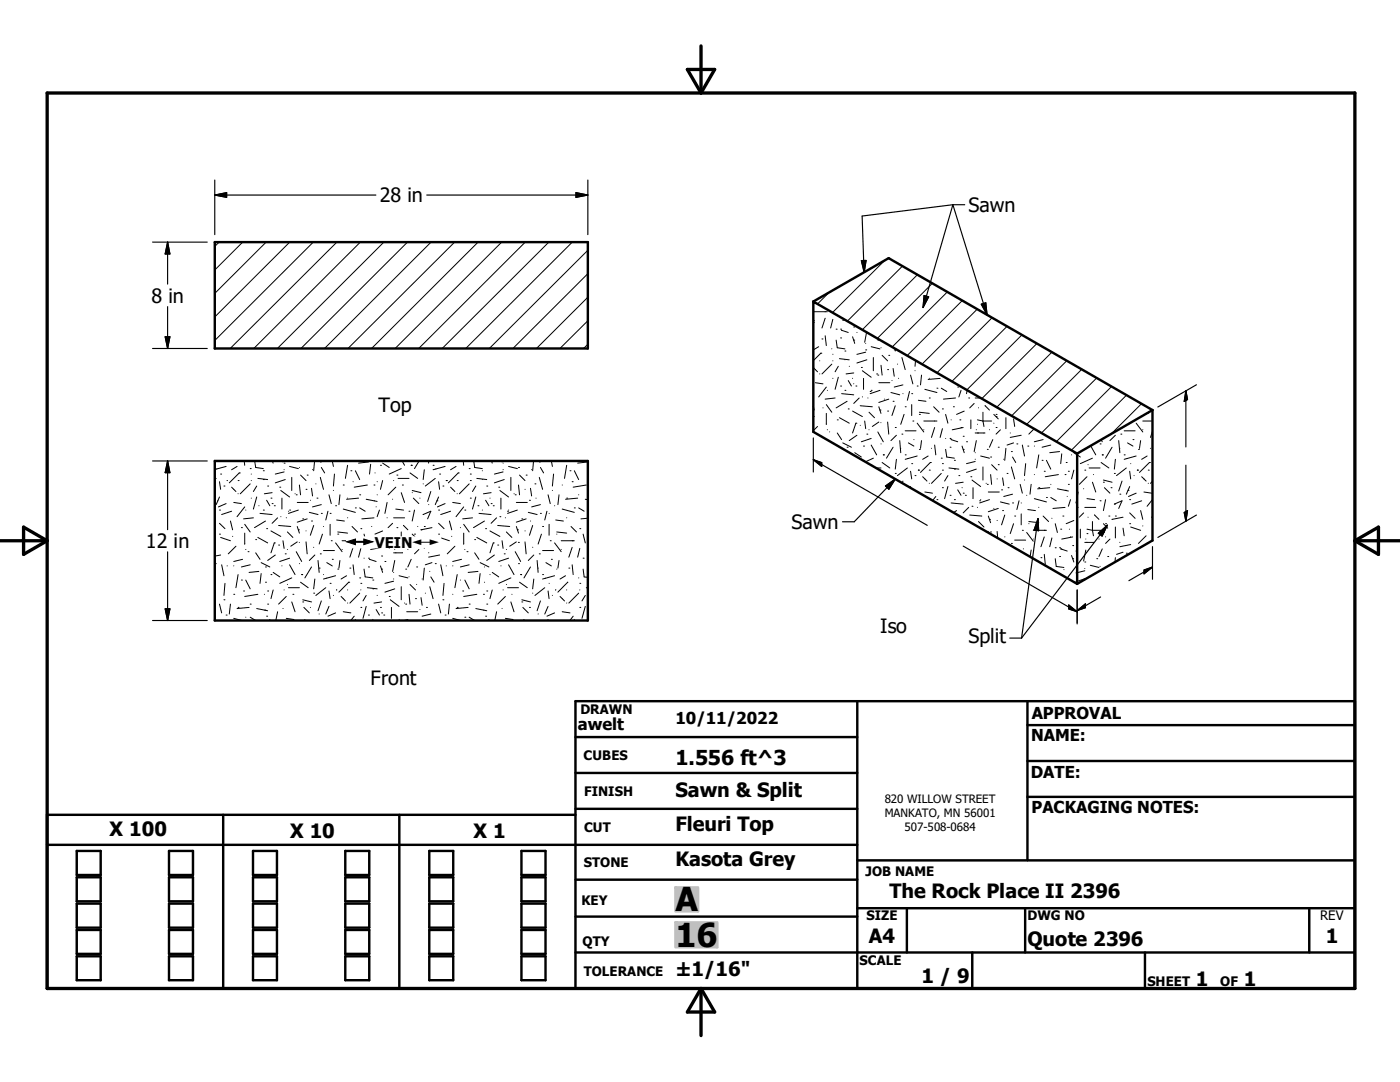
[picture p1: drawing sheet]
<svg xmlns="http://www.w3.org/2000/svg" width="279mm" height="216mm" viewBox="0 0 279 216" stroke-linecap="round" stroke-linejoin="round" font-family="sans-serif">
<g fill="none" stroke="#000" stroke-width=".48">
<path d="M42.9 48.3h74.4v21.2h-74.4zM162.3 60.2v26l52.7 30.3M162.3 60.2l52.7 30.3M162.3 60.2l15-8.7 52.7 30.3M42.9 92h74.4v31.8h-74.4zM215 90.5v26M230 81.8v26l-15 8.7M230 81.8l-15 8.7M171.1 139.9v57.3M205 139.9v31.8M114.8 147.1h56.3M114.8 154.2h56.3"/>
<path d="M205 159h65.4M205 144.7h65.4M205 151.8h65.4M9.4 168.6h161.7M15.3 169.8h4.8v4.8h-4.8zM15.3 175.1h4.8v4.8h-4.8zM33.7 169.8h4.8v4.8h-4.8zM33.7 175.1h4.8v4.8h-4.8zM44.5 162.6v34.6M50.5 169.8h4.8v4.8h-4.8zM50.5 175.1h4.8v4.8h-4.8zM68.9 169.8h4.8v4.8h-4.8z"/>
<path d="M68.9 175.1h4.8v4.8h-4.8zM79.7 162.6v34.6M85.7 169.8h4.8v4.8h-4.8zM85.7 175.1h4.8v4.8h-4.8zM104.1 169.8h4.8v4.8h-4.8zM104.1 175.1h4.8v4.8h-4.8zM114.8 162.6h-105.4v34.6h261v-57.3h-155.6v57.3M114.8 175.5h56.3M114.8 161.4h56.3M171.1 171.7h99.3M15.3 180.3h4.8v4.8h-4.8zM15.3 185.6h4.8v4.7h-4.8z"/>
<path d="M15.3 190.8h4.8v4.8h-4.8zM33.7 185.6h4.8v4.7h-4.8zM33.7 190.8h4.8v4.8h-4.8zM33.7 180.3h4.8v4.8h-4.8zM50.5 185.6h4.8v4.7h-4.8zM50.5 190.8h4.8v4.8h-4.8zM50.5 180.3h4.8v4.8h-4.8zM68.9 185.6h4.8v4.7h-4.8zM68.9 190.8h4.8v4.8h-4.8zM68.9 180.3h4.8v4.8h-4.8zM85.7 185.6h4.8v4.7h-4.8zM85.7 190.8h4.8v4.8h-4.8z"/>
<path d="M85.7 180.3h4.8v4.8h-4.8zM104.1 185.6h4.8v4.7h-4.8zM104.1 190.8h4.8v4.8h-4.8zM104.1 180.3h4.8v4.8h-4.8zM114.8 182.9h56.3M114.8 190.1h155.6M171.1 181.2h99.3M181 181.2v8.9M194 190.1v7.1M204.6 181.2v8.9M228.5 190.1v7.1M261.3 181.2v8.9"/>
</g>
<g fill="none" stroke="#000" stroke-width=".2">
<path d="M43.7 48.3l-.8 .9M48.4 48.3l-5.5 5.6M53.1 48.3l-10.2 10.2M57.8 48.3l-14.9 14.9M62.5 48.3l-19.6 19.6M67.2 48.3l-21.3 21.2M71.9 48.3l-21.3 21.2M76.6 48.3l-21.2 21.2M81.3 48.3l-21.2 21.2M86 48.3l-21.2 21.2M90.7 48.3l-21.3 21.2M95.4 48.3l-21.3 21.2"/>
<path d="M100.1 48.3l-21.2 21.2M104.8 48.3l-21.2 21.2M109.5 48.3l-21.3 21.2M114.2 48.3l-21.3 21.2M117.3 59.3l-10.2 10.2M117.3 54.6l-14.9 14.9M117.3 49.9l-19.6 19.6M165.4 58.4l-2.2 2.3M176.6 52l-10.5 10.4M180.1 53.1l-11 11M183.1 54.8l-11 11M186.1 56.5l-11 11"/>
<path d="M189.1 58.2l-11 11M192.1 60l-11.1 11M117.3 68.7l-.8 .8M117.3 64l-5.6 5.5M162.3 64.1l.2 .3M162.3 73.3l.9 .9M162.3 60.5l.8 .1M162.5 63.9h.1M162.5 62.2h2.6M162.7 76.4l1.5 .2M163.4 69.2l-1.1 .6M163.6 72h.1"/>
<path d="M163.6 74.6h.1M163.8 70.5h.1M163.8 70.5l-1.5 1.5M164 67.6h.1M164.7 63.5l-.7 1.9M164.7 67l.2 2M164.7 62.2h.1M164.9 77.2l-1.5 2M165.1 77.9h.1M166 69.6h.1M166 72.7l-2 1.9M166.2 63.7l-.4 1.7"/>
<path d="M166.2 72h.1M166.2 75.5h.1M166.2 70.7h.1M166.7 79.4l-2 .2M166.9 65.7h.1M166.9 67.9l.2 1.5 1.5 .2M167.3 75.3l-.6 2.4M167.3 73.1l-.6 1.1M167.5 71.6l2 .2M167.8 67.4h.1M167.8 65.7h.1M167.8 77h.1"/>
<path d="M168 65.9l1.3 .4M168 78.6l2.4 .2M168.6 77.9h.1M168.6 70h.1M168.6 71.8h.1M168.7 63.8l-.5 .1M169.3 75.9l.6 1.1M169.5 73.1h.1M170.1 75.5h.1M170.1 67.2l.5 1.3M170.4 67.9h.1M170.4 65.2h.1"/>
<path d="M170.4 76.6h.1M170.4 74.4l-1.5 .2M170.8 77h.1M171 66.3h.1M171.5 79.4l-1.1 1.1M171.9 73.3h.1M172.1 74l1.8 1.3M172.1 79.2h.1M172.3 75.5v2.2M172.8 69.8h.1M172.8 70.3l-1.8 .4M172.8 68.5h.1"/>
<path d="M172.9 66.3l-.3 2M173 71.8l-2 .6M173.2 79.4h.1M173.7 78.1h.1M173.9 77.9h.1M173.9 69.2l1.7 .4M174.3 71.3v2.7M175 74.6h.1M175.2 74.8h.1M175.2 67.9h.1M175.4 76.4h2.2M175.6 77.9l-1.9 .7"/>
<path d="M175.8 69.4h.1M175.8 72.9l.2 1.9M176 70.9l1.1 1.1M176.5 79.6h.1M177.1 73.8h.1M177.4 70.9h.1M177.4 79.6l-2 .7M177.8 78.3l1.8 .5M178 75.9h.1M178.2 73.5l.3 1.6M178.5 69.8h.1M178.7 69.6v.4"/>
<path d="M179.1 72.7h.1M179.3 75.5h.1M180 71.3l.7 2.5M180.2 78.6h.1M180.2 76.8l-1.7 .4M181.5 78.1l-.4 1.8M181.7 74.8l.5 1.8M182 78.6h.1M182.6 74h.1M182.7 71.9l-.1 1.2M183 77h.1M183.3 79.9l1.5 .2"/>
<path d="M183.9 74.8l-.2 2M184.6 77.7l2.4 .6M185.5 79.4h.1M185.5 75.5h.1M187 77.5h.1M187.6 75.5l-2.4 .2M187.9 77.5l1 .6M189.2 75.7l.2 .1M190.7 79.4l-2.4 .2M191.1 77.2h.1M191.8 77.9l-.4 1.3M193 77.9l-.1 .7"/>
<path d="M193.3 79.4h.1M194.6 79.4h1.1M195 61.7l-11 11M198 63.4l-11 11M201 65.1l-11 11M204 66.8l-11.1 11M206.9 68.5l-11 11M209.9 70.3l-11 11M212.9 72l-11 11M215.9 73.7l-11 11M218.9 75.4l-11.1 11M221.8 77.1l-11 11"/>
<path d="M224.8 78.9l-11 10.9M43.1 95.5l-.2 .2M43.3 93.6h.1M43.5 99.9h.1M43.8 99.2l-.7 1.5M43.8 96.1l.2 1.5M44 94.6h.1M44.7 97h.1M45.1 93.1l-2.2 .6M45.3 95.9h.1M46.2 97.2l.9 .9M47.3 93.1l-1.1 .6"/>
<path d="M47.5 95.9h.1M47.5 98.5h.1M47.7 94.4h.1M47.7 94.4l-1.9 1.9M48.7 92l.1 .8M49.9 93.5h.1M49.9 96.6l-2 1.9M50.1 95.9h.1M50.1 99.4h.1M50.1 94.6h.1M50.8 92l.2 1.3 1.6 .2M51.2 99.2l-.6 2.4"/>
<path d="M51.2 97l-.6 1.1M51.5 95.5l1.9 .2M52.6 93.9h.1M52.6 95.7h.1M53.2 99.8l.7 1.1M53.4 97h.1M54.1 99.4h.1M54.3 98.3l-1.5 .2M54.4 92l.1 .4M55.8 97.2h.1M56 97.9l1.8 1.3M56.3 99.4v2.2"/>
<path d="M56.5 92v.2M56.7 92.4h.1M56.7 93.7h.1M56.7 94.2l-1.8 .4M56.9 95.7l-2 .6M57.8 93.1l1.7 .4M58.2 95.3v2.6M58.9 98.5h.1M59.1 98.7h.1M59.8 93.3h.1M59.8 96.8l.2 1.9M60 94.8l1.1 1.1"/>
<path d="M61.1 97.6h.1M61.3 94.8h.1M61.9 99.8h.1M62.2 97.4l.2 1.6M62.4 93.7h.1M62.8 92l-.2 1.9M63 96.6h.1M63.3 99.4h.1M63.9 92.2h.1M63.9 95.3l.7 2.3M64.1 93.3l.7 1.1M65.7 98.7l.4 1.8"/>
<path d="M66.3 92l.2 1.1M66.5 97.8v.1M66.7 94.6l-.2 2.4M67.8 98.7l-.2 2M68.5 96.8h.1M69.4 99.4h.1M69.4 92.8l-.5 2.7M70 93.9h.1M70.5 96.1h.1M70.9 93.9l.9 1.8M71.6 99.4l-2.4 .2M71.8 98.7h.1"/>
<path d="M73.1 99.6l2.2 .5M73.3 96.8l-2.6 .4M73.5 92.2l-1.9 .2M74 92.6l-.3 2M74.6 96.8h.1M74.7 99.9h.1M74.8 94.4h.1M75.3 96.1h.1M75.3 98.7h.1M75.9 92.8h.1M76.4 95.9l-.5 1.7M76.4 92.4l1.3 .9"/>
<path d="M78.3 99.6h.1M78.5 95.9h.1M79 97.2l-1.5 1.5M79.2 94.8h.1M79.4 95.5h2.2M80.1 98.3l.6 2M80.1 93.5l-2.4 1.1M80.3 92l.4 .8M80.3 96.8h.1M81.8 94.4l1.6 1.1M82.1 92.8h.1M82.3 98.3h.1"/>
<path d="M82.3 97.9l1.7 .4M82.5 99.4l1.1 1.1M83.6 92l-.9 1.5M83.8 99.4h.1M84.5 96.6h.1M84.7 93.7l-.2 2M85.5 92v.4M86 98.1l-.7 2M86.4 92.8h.1M86.9 95.5l-2 1.5M87 93.6h.1M87.2 99.9h.1"/>
<path d="M87.5 99.2l-.6 1.5M87.5 96.1l.2 1.5M87.7 94.6h.1M88.4 97h.1M88.8 93.1l-2.4 .6M89.1 95.9h.1M89.9 97.2l.9 .9M91 93.1l-1.1 .6M91.2 95.9h.1M91.2 98.5h.1M91.4 94.4h.1M91.4 94.4l-1.9 1.9"/>
<path d="M92.4 92l.1 .8M93.6 93.5h.1M93.6 96.6l-1.9 1.9M93.9 95.9h.1M93.9 99.4h.1M93.9 94.6h.1M94.5 92l.2 1.3 1.6 .2M95 99.2l-.7 2.4M95 97l-.7 1.1M95.2 95.5l1.9 .2M96.3 93.9h.1M96.3 95.7h.1"/>
<path d="M96.9 99.8l.7 1.1M97.1 97h.1M97.8 99.4h.1M98 98.3l-1.5 .2M98.1 92l.1 .4M99.5 97.2h.1M99.8 97.9l1.7 1.3M100 99.4v2.2M100.2 92v.2M100.4 94.2l-1.7 .4M100.4 92.4h.1M100.4 93.7h.1"/>
<path d="M100.6 95.7l-1.9 .6M101.5 93.1l1.7 .4M102 95.3v2.6M102.6 98.5h.1M102.8 98.7h.1M103.5 93.3h.1M103.5 96.8l.2 1.9M103.7 94.8l1.1 1.1M104.8 97.6h.1M105 94.8h.1M105.7 99.8h.1M105.9 97.4l.2 1.6"/>
<path d="M106.1 93.7h.1M106.5 92l-.2 1.9M106.8 96.6h.1M107 99.4h.1M107.6 92.2h.1M107.6 95.3l.7 2.3M107.9 93.3l.6 1.1M109.4 98.7l.4 1.8M110 92l.2 1.1M110.2 97.8v.1M110.5 94.6l-.3 2.4M111.6 98.7l-.3 2"/>
<path d="M112.2 96.8h.1M113.1 99.4h.1M113.1 92.8l-.4 2.7M113.8 93.9h.1M114.2 96.1h.1M114.6 93.9l.9 1.8M115.3 99.4l-2.4 .2M115.5 98.7h.1M116.8 99.6l.5 .1M117 96.8l-2.6 .4M117.2 92.2l-1.9 .2M162.3 81.1l.2 .7"/>
<path d="M162.5 83.1h.1M163.2 85.1l-.9 .8M164.2 81.4h.1M164.9 80.7l1.1 1.6M164.9 82.5v2.2M165.1 85.7v.1M165.6 86.2h.1M167.1 83.8h.1M167.1 86.4l.9 1.3M167.5 83.3l2 1.1M168.2 88.4l1.7 .8M169.1 89.2h.1"/>
<path d="M169.1 80.1l-2.2 1.3M169.3 81.6h.1M170.1 82l2 1.1M170.6 90.3l1.3 .9M170.8 84.4h.1M170.8 84.4l-.7 2M171 86.9l-1.5 1M171.7 84.9h.1M171.7 81l2.4 .2M172.3 89h.1M172.6 84l.2 1.5M173 86.6h.1"/>
<path d="M173.4 85.7v.1M173.4 82.3l1.1 1M173.9 87.5l-2 .6M173.9 88.8l1.1 2M174.3 91.4l-1.6 .8M174.8 93.4h1M175.2 86.2l1.1 1.9M175.4 84.2l-1.3 .9M175.4 81.2l.4 1.3M175.6 81.8h.1M175.8 84.3h.1M175.8 88.6h.1"/>
<path d="M176 92.3l1.6 1.1M176.3 90.8h.1M177.1 82h.1M177.1 84.2l.3 2.4M178.2 80.1h.1M178.2 89.2l-1.3 2.2M178.7 94.5h.1M178.7 85.3h.1M178.7 81l-.7 1.9M178.9 91.7l-.2 1.9M178.9 86.9l-1.1 1M179.6 87.9l.2 2.4"/>
<path d="M179.8 89.4v.1M180 86.6h.1M180.2 96l-.1 .4M180.4 82.7l-.6 2M180.7 90.8h.1M180.7 81.2h.1M180.7 86h2.1M181.1 93.4l-2 1.5M181.2 91.5h.1M181.3 88.4l1.1 .6M181.7 97.1l-.1 .2M181.7 94l.3 1.6"/>
<path d="M182 92.5h.1M182 80.7v2.2M182.2 84h.1M182.4 87.7h.1M182.6 94.9h.1M183 84.4l1.4 1.8M183 91l-2.3 .7M183.3 93.8h.1M183.5 89.7h.1M183.5 82.7h.1M183.5 82.3l2 .2M183.9 87.9l-.2 1.6"/>
<path d="M184.1 95.1l.9 .9M184.4 84h2.6M184.4 85.7v.1M184.6 98.2l1.5 .2M185.2 91l-1.1 .7M185.5 93.8h.1M185.5 96.4h.1M185.7 92.3h.1M185.7 92.3l-2 2M185.9 89.4v.1M186.3 81.2l1.1 1.1M186.5 85.3l-.6 2"/>
<path d="M186.5 88.8l.3 2M186.8 99.1l-.7 .8M187 99.7h.1M187.9 91.4h.1M187.9 94.5l-2 1.9M188.1 81.6h.1M188.1 93.8h.1M188.1 97.3h.1M188.1 92.5h.1M188.1 85.5l-.5 1.8M188.7 87.5h.1M188.7 82.7l.5 1.7"/>
<path d="M188.7 89.7l.2 1.5 1.6 .2M189.2 97.1l-.7 2.4M189.2 94.9l-.7 1.1M189.4 93.4l2 .2M189.6 89.2h.1M189.6 87.5h.1M189.6 98.8h.1M189.8 83.8h.1M189.8 87.7l1.3 .4M190.3 81.2h.1M190.5 99.7h.1M190.5 91.9h.1"/>
<path d="M190.5 93.6h.1M191.1 97.7l.7 1.1M191.4 94.9h.1M191.6 83.8h.1M191.8 85.3h.1M192 97.3h.1M192 89l.4 1.3M192.2 98.4h.1M192.2 89.7h.1M192.2 87.1h.1M192.2 85.3l-2.2 .5M192.2 96.2l-1.5 .2"/>
<path d="M192.4 82l-1.5 .7M192.7 98.8h.1M192.9 88.1h.1M193.8 95.1h.1M193.8 83.8v1.7M194 95.8l1.7 1.3M194.2 97.3v2.2M194.4 80.5l-.9 .9M194.6 92.1l-1.7 .4M194.6 90.3h.1M194.6 86.4h1.8M194.6 91.6v.1"/>
<path d="M194.8 93.6l-1.9 .7M194.8 87.9l-.4 2.2M194.8 85.7v.1M195.1 86.4h.1M195.1 84.6v.1M195.1 83.8l1.1 .2M195.3 81.4h.1M195.5 99.9h.1M195.7 99.7h.1M195.7 91l1.8 .4M196.2 84h1.7M196.2 82.3v1.7"/>
<path d="M196.2 93.2v2.6M196.2 84l.2 1.1M196.4 86.4h.1M196.6 80.9l.9 .9M196.8 96.4h.1M197 96.7h.1M197 89.7h.1M197.2 98.2h2.2M197.5 99.7l-2 .7M197.5 85.7v.1M197.7 91.2h.1M197.7 94.7l.2 2"/>
<path d="M197.9 92.7l1.1 1.1M198.1 87.7l-.6 1.5M198.3 82.7l.9 .9M198.3 84.4h.1M198.8 82.7h.1M198.8 83.1h.1M198.8 85.3h.1M199 95.6h.1M199.2 89.2h.1M199.2 92.7h.1M199.7 85.8l-.9 .8M199.9 97.7h.1"/>
<path d="M200.1 95.4l.2 1.5M200.3 91.6v.1M200.7 89.5l-.2 2.4M200.7 83.3v2.2M201 94.5h.1M201.2 97.3h.1M201.6 86.4h.1M201.8 90.1h.1M201.8 93.2l.7 2.4M202.1 98.6l-1.8 .5M202.1 91.2l.6 1.1M202.3 83.6l.2 1.5"/>
<path d="M202.3 88.4l-1.3 .4M202.9 88.6h.1M203.4 99.9l-.5 1.8M203.6 96.7l.4 1.7M203.8 86.9l-2.2 .4M204 88.8l.5 2.2M204.5 95.8h.1M204.7 92.5l-.2 2.4M204.9 98.8h.1M205.1 89h.1M205.8 96.7l-.2 1.9M206.4 85.6l-1.1 1"/>
<path d="M206.4 94.7h.1M206.4 99.5l2.4 .7M206.4 89h.1M207.3 97.3h.1M207.3 90.8l-.4 2.6M208 91.9h.1M208.2 87.7l-1.8 .4M208.4 94h.1M208.8 99.3h.1M208.8 91.9l.9 1.7M209.5 97.3l-2.4 .2M209.7 96.7h.1"/>
<path d="M209.7 99.3l1.1 .6M209.7 88.8l-1.7 .4M211 97.5l2.2 .5M211.2 94.7l-2.6 .4M211.5 90.1l-2 .2M211.9 90.6l-.2 1.9M212.6 94.7h.1M212.6 97.8h.1M212.8 92.3h.1M213 99v.1M213.2 94h.1M213.2 96.7h.1"/>
<path d="M213.6 99.7l-.4 1.3M213.8 90.8h.1M214.3 90.3l1.3 .9M214.3 93.8l-.5 1.8M215.2 98.2l-.5 2.2M216.3 97.5h.1M216.5 93.8h.1M216.9 99.5l1.6 .2M216.9 95.1l-1.5 1.6M217.1 92.7h.1M217.4 93.4h2.1M217.7 89l1 1.8"/>
<path d="M218 96.2l.7 2M218 91.4l-2.4 1.1M218.2 94.7h.1M219.5 88.6h.1M219.5 99.9h.1M219.7 92.3l1.6 1.1M219.7 87.7l.3 .4M220 90.8h.1M220.2 96.2h.1M220.2 95.8l1.7 .4M220.4 97.3l1.1 1.1M220.6 99.7l-.4 2.2"/>
<path d="M221.7 97.3h.1M221.9 89.2l-1.3 2.2M222.4 94.5h.1M222.6 91.7l-.2 1.9M222.6 86.9l-1.1 1M223.3 87.9l.2 2.4M223.5 98.6h.1M223.5 89.4v.1M223.7 86.6h.1M223.9 96l-.6 2M224.4 90.8h.1M224.4 86h2.1"/>
<path d="M224.8 93.4l-2 1.5M224.9 91.5h.1M225 88.4l1.1 .6M225.1 97.8h.1M225.4 99.7h.1M225.4 97.1l-.6 1.5M225.4 94l.3 1.6M225.7 92.5h.1M226.1 87.7h.1M226.3 94.9h.1M226.7 84.4l1.4 1.8M226.7 91l-2.3 .7"/>
<path d="M226.7 98.4l-1.5 .7M227 93.8h.1M227.2 89.7h.1M227.6 87.9l-.2 1.6M227.8 80.6l-6 6M227.8 95.1l.9 .9M227.8 99.9l-1.9 .7M228.1 85.7v.1M228.1 84h1.9M228.3 98.2l1.5 .2M228.9 91l-1.1 .7M228.9 82.5h.3"/>
<path d="M229.2 93.8h.1M229.2 96.4h.1M229.4 92.3h.1M229.4 92.3l-2 2M229.6 89.4v.1M230 86.1l-.4 1.2M230 99.7l-1.1 1.3M230 96l-.4 .4M42.9 116.1v.1M43.1 112.5h.1M43.8 101.8h.1M43.8 106.6h.1"/>
<path d="M43.8 104.4l1.1 1.1M44 107.2l2 .7M44 110.7l-1.1 .3M44.2 112.7l.5 2.2M44.7 119.7h.1M44.9 116.4l-.2 2.4M45.1 100.5l-1.5 .6M45.4 112.9h-.1M46 104l.4 1.7M46.2 102l-2 .7M46.4 107h.1M46.7 118.6h.1"/>
<path d="M46.7 100.3l1.5 .2M46.7 112.9h.1M47.1 109l-1.5 1.5M47.5 114.7l-.4 2.6M48.2 105.3h.1M48.2 115.7h.1M48.4 111.6l-1.7 .4M48.6 117.9h.1M48.8 101.1l-1.5 2M48.8 104.6l1.1 1.5M48.8 106.4v2.2M49 101.8h.1"/>
<path d="M49 115.7l.9 1.8M49.1 109.6l-.1 .1M49.5 110.1h.1M49.9 112.7l-1.7 .4M50.6 103.3l-2 .2M51 107.7h.1M51 110.3l.9 1.3M51.5 118.6l-2.7 .4M51.5 107.2l1.9 1.1M51.7 100.9h.1M51.7 114l-2 .2M51.9 102.4l2.4 .3"/>
<path d="M52.1 114.5l-.2 1.9M52.1 112.3l1.8 .8M52.6 101.8h.1M52.8 118.6h.1M53 116.2h.1M53 113.1h.1M53 104l-2.2 1.3M53.2 105.5h.1M53.4 117.9h.1M54.1 114.7h.1M54.1 105.9l1.9 1.1M54.3 100.5h.1"/>
<path d="M54.5 117.7l-.4 1.8M54.5 114.2l1.3 .9M54.7 108.3h.1M54.7 100.9h.1M54.7 108.3l-.6 2M54.9 110.7l-1.5 1.1M55.4 103.3l-1.1 1.1M55.6 108.8h.1M55.6 104.9l2.4 .2M56 103.1h.1M56.3 112.9h.1M56.5 107.9l.2 1.5"/>
<path d="M56.7 117.7h.1M56.9 110.5h.1M57.1 119l-1.5 1.5M57.2 103.3h-.1M57.4 109.6v.1M57.4 116.6h.1M57.4 106.1l1.1 1.1M57.6 117.3h2.2M57.6 102h.1M57.8 101.8h.1M57.8 111.4l-2 .6M57.8 112.7l1.1 2"/>
<path d="M58.2 115.3l-2.4 1.1M58.5 118.6h.1M59.1 110.1l1.1 1.9M59.3 108.1l-1.3 .9M59.3 100.3h2.2M59.3 105.1l.5 1.3M59.5 105.7h.1M59.5 101.8l-1.9 .6M59.7 108.2h.1M59.8 112.5h.1M60 116.2l1.5 1.1M60.2 114.7h.1"/>
<path d="M60.4 103.5h.1M60.4 119.7l1.8 .4M61.1 108.1l.2 2.4M61.1 105.9h.1M61.3 103.5l-2 .7M61.7 102.2l1.8 .5M62.2 104h.1M62.2 113.1l-1.4 2.2M62.6 118.4h.1M62.6 109.2h.1M62.6 104.9l-.7 1.9M62.8 115.5l-.2 2"/>
<path d="M62.8 110.7l-1.1 1.1M63.5 111.8l.2 2.4M63.7 113.4h.1M63.9 110.5h.1M64.1 102.4h.1M64.1 119.9l-.6 2M64.1 100.7l-1.7 .4M64.4 106.6l-.7 2M64.6 114.7h.1M64.6 109.9h2.1M64.6 105.1h.1M65 117.3l-2 1.5"/>
<path d="M65.1 115.4h.1M65.2 112.3l1.1 .6M65.4 102l-.4 1.8M65.7 117.9l.2 1.6M65.9 116.4h.1M65.9 102.4h.1M65.9 104.6v2.2M66.1 107.9h.1M66.3 111.6h.1M66.5 118.8h.1M67 100.9h.1M67 108.3l1.3 1.8"/>
<path d="M67 114.9l-2.4 .6M67.2 103.8l1.5 .2M67.2 117.7h.1M67.4 113.6h.1M67.4 106.6h.1M67.4 106.1l2 .3M67.8 111.8l-.2 1.6M68.1 119l.8 .9M68.3 107.9h2.6M68.3 109.6v.1M68.5 101.6l2.4 .6M69.2 114.9l-1.1 .6"/>
<path d="M69.4 117.7h.1M69.4 103.3h.1M69.6 116.2h.1M69.6 116.2l-2 2M69.8 113.4h.1M70.3 105.1l1.1 1M70.5 109.2l-.7 2M70.5 112.7l.2 2M70.9 101.3h.1M71.8 115.3h.1M71.8 101.3l1.1 .7M71.8 118.4l-2 1.9"/>
<path d="M72 105.5h.1M72 116.4h.1M72 109.4l-.4 1.8M72 117.7h.1M72.6 111.4h.1M72.6 106.6l.5 1.7M72.6 113.6l.3 1.5 1.5 .2M73.1 118.8l-.7 1.1M73.3 117.3l2 .2M73.5 113.1h.1M73.5 111.4h.1M73.7 107.7h.1"/>
<path d="M73.8 111.6l1.3 .4M74.2 105.1h.1M74.4 115.7h.1M74.4 117.5h.1M74.6 103.3l-2.4 .2M75.1 101.1h.1M75.3 118.8h.1M75.5 107.7h.1M75.7 109.2h.1M75.7 101.8l-.4 1.3M75.9 112.9l.5 1.3M76.2 113.6h.1"/>
<path d="M76.2 110.9h.1M76.2 109.2l-2.2 .5M76.4 105.9l-1.6 .7M76.8 112h.1M77.3 103.3h.1M77.3 100.3l-.5 2.1M77.7 119h.1M77.7 107.7v1.7M77.9 119.7l1.7 1.3M78.3 104.4l-.8 .9M78.5 103.3h2.2M78.5 116l-1.7 .4"/>
<path d="M78.5 114.2h.1M78.6 115.5h-.1M78.8 117.5l-2 .7M78.8 111.8l-.5 2.2M78.8 109.6v.1M79 101.6l1.5 .2M79 107.7l1.1 .2M79 110.3h.1M79 108.5v.1M79.2 105.3h.1M79.6 114.9l1.8 .4M80.1 107.9h1.7"/>
<path d="M80.1 106.1v1.8M80.1 117.1v2.6M80.1 107.9l.2 1.1M80.3 110.3h-1.8M80.5 104.8l.9 .9M81 113.6h.1M81.4 109.6v.1M81.6 102h.1M81.6 115.1h.1M81.6 118.6l.2 1.9M81.8 116.6l1.1 1.1M82.1 111.6l-.7 1.5"/>
<path d="M82.3 106.6l.9 .9M82.3 108.3h.1M82.7 106.6h.1M82.7 101.8l-.4 2.2M82.7 107h.1M82.7 109.2h.1M82.9 119.5h.1M83.2 113.1h.1M83.2 116.6h.1M83.4 105.1h.1M83.6 109.7l-.9 .8M84 105.7h.1"/>
<path d="M84 119.2l.2 1.6M84.2 115.5h.1M84.5 102.6l1.5-.6-.7 1.5M84.7 105.1h.1M84.7 113.4l-.2 2.3M84.7 107.2v2.2M84.9 118.4h.1M85.5 100.7h.1M85.6 110.3h-.1M85.8 117.1l.6 2.4M85.8 114h.1M86 115.1l.6 1.1"/>
<path d="M86.2 107.5l.2 1.5M86.2 112.3l-1.3 .4M86.2 105.3l-2.2 .4M86.9 112.5h.1M87.5 101.8h.1M87.5 106.6h.1M87.5 104.4l1.1 1.1M87.7 107.2l2 .7M87.7 110.7l-2.2 .5M88 112.7l.4 2.2M88.4 119.7h.1M88.6 116.4l-.2 2.4"/>
<path d="M88.8 100.5l-1.5 .6M89.1 112.9h.1M89.7 104l.4 1.7M89.9 102l-1.9 .7M90.1 107h.1M90.4 118.6h.1M90.4 100.3l1.5 .2M90.4 112.9h.1M90.8 109l-1.5 1.5M91.2 114.7l-.4 2.6M91.9 105.3h.1M91.9 115.7h.1"/>
<path d="M92.1 111.6l-1.7 .4M92.3 117.9h.1M92.5 101.1l-1.5 2M92.5 104.6l1.1 1.5M92.5 106.4v2.2M92.8 101.8h.1M92.8 109.6v.1M92.8 115.7l.8 1.8M93.2 110.1h.1M93.6 112.7l-1.7 .4M94.3 103.3l-2 .2M94.7 107.7h.1"/>
<path d="M94.7 110.3l.9 1.3M95.2 118.6l-2.7 .4M95.2 107.2l1.9 1.1M95.4 100.9h.1M95.4 114l-2 .2M95.6 102.4l2.4 .3M95.8 114.5l-.2 1.9M95.8 112.3l1.8 .8M96.3 101.8h.1M96.5 118.6h.1M96.7 116.2h.1M96.7 104l-2.2 1.3"/>
<path d="M96.7 113.1h.1M96.9 105.5h.1M97.1 117.9h.1M97.8 114.7h.1M97.8 105.9l2 1.1M98 100.5h.1M98.2 117.7l-.4 1.8M98.2 114.2l1.3 .9M98.4 108.3h.1M98.4 100.9h.1M98.4 108.3l-.6 2M98.7 110.7l-1.6 1.1"/>
<path d="M99.1 103.3l-1.1 1.1M99.3 108.8h.1M99.3 104.9l2.4 .2M99.8 103.1h.1M100 112.9h.1M100.2 107.9l.2 1.5M100.4 117.7h.1M100.6 110.5h.1M100.9 119l-1.6 1.5M100.9 103.3h.1M101.1 106.1l1.1 1.1M101.1 116.6h.1"/>
<path d="M101.1 109.6v.1M101.3 102h.1M101.3 117.3h2.2M101.5 111.4l-2 .6M101.5 112.7l1.1 2M101.5 101.8h.1M102 115.3l-2.5 1.1M102.2 118.6h.1M102.8 110.1l1.1 1.9M103 108.1l-1.3 .9M103 100.3h2.2M103 105.1l.5 1.3"/>
<path d="M103.2 105.7h.1M103.2 101.8l-1.9 .6M103.5 108.2h.1M103.5 112.5h.1M103.7 116.2l1.5 1.1M103.9 114.7h.1M104.1 103.5h.1M104.1 119.7l1.8 .4M104.8 108.1l.2 2.4M104.8 105.9h.1M105 103.5l-2 .7M105.4 102.2l1.8 .5"/>
<path d="M105.9 113.1l-1.3 2.2M105.9 104h.1M106.3 118.4h.1M106.3 104.9l-.6 1.9M106.3 109.2h.1M106.5 115.5l-.2 2M106.5 110.7l-1.1 1.1M107.2 111.8l.2 2.4M107.4 113.4h.1M107.6 110.5h.1M107.9 102.4h.1M107.9 119.9l-.7 2"/>
<path d="M107.9 100.7l-1.8 .4M108.1 106.6l-.7 2M108.3 114.7h.1M108.3 105.1h.1M108.3 109.9h2.2M108.7 117.3l-1.9 1.5M108.8 115.4h.1M108.9 112.3l1.1 .6M109.2 102l-.5 1.8M109.4 117.9l.2 1.6M109.6 116.4h.1M109.6 104.6v2.2"/>
<path d="M109.6 102.4h.1M109.8 107.9h.1M110 111.6h.1M110.2 118.8h.1M110.7 108.3l1.3 1.8M110.7 114.9l-2.4 .6M110.7 100.9h.1M110.9 117.7h.1M110.9 103.8l1.5 .2M111.1 113.6h.1M111.1 106.6h.1M111.1 106.1l2 .3"/>
<path d="M111.6 111.8l-.3 1.6M111.8 119l.9 .9M112 109.6v.1M112 107.9h2.6M112.2 101.6l2.4 .6M112.9 114.9l-1.1 .6M113.1 103.3h.1M113.1 117.7h.1M113.3 116.2h.1M113.3 116.2l-2 2M113.5 113.4h.1M114 105.1l1.1 1"/>
<path d="M114.2 107.9h.1M114.2 109.2l-.7 2M114.2 112.7l.2 2M114.6 101.3h.1M115.5 115.3h.1M115.5 101.3l1.1 .7M115.5 118.4l-2 1.9M115.7 105.5h.1M115.7 116.4h.1M115.7 109.4l-.4 1.8M115.7 117.7h.1M116.4 111.4h.1"/>
<path d="M116.4 106.6l.4 1.7M116.4 113.6l.2 1.5 .7 .1M116.8 118.8l-.7 1.1M117 117.3h.3M117.2 113.1h.1M117.2 111.4h.1M117.3 103.4l-1.4 .1M188.5 101.2h.1M189.8 100.4l2.4 .2M190.9 101.9l-.6 .4M193.3 101.2l-1.1 1.1M193.5 102.8l2.4 .2"/>
<path d="M194 101h.1M195.1 101.2h.1M195.3 104.1l1.1 1.1M197.2 106l-.2 .2M197.2 103l.5 1.3M197.5 103.6h.1M197.7 106.1h.1M198.3 101.5h.1M199 106l.1 1.4M199 103.8v.1M199.2 101.5l-2 .6M199.7 100.2l1.7 .4"/>
<path d="M200.1 101.9h.1M200.5 102.8l-.6 1.9M200.5 107.1h.1M201.8 108.4h.1M202.1 100.4h.1M202.3 104.5l-.7 2M202.5 103h.1M202.5 107.8h2.2M203.8 102.5v2.2M203.8 100.4h.1M204 105.8h.1M204.2 109.5h.1"/>
<path d="M204.9 106.2l1.3 1.8M205.1 101.7l1.6 .2M205.3 104.5h.1M205.3 104.1l2 .2M205.8 109.8l-.2 1.3M206.2 105.8h2.6M206.2 107.5v.1M207.3 101.2h.1M207.7 111.3h.1M208.2 103l1.1 1.1M208.4 105.8h.1M208.4 107.1l-.7 2"/>
<path d="M208.4 110.6l.2 2M209.7 113.2h.1M209.9 107.3l-.4 1.8M209.9 103.4h.1M210.6 109.3h.1M210.6 104.5l.4 1.7M210.6 111.5l.2 1.5 1.5 .2M211.5 111h.1M211.5 109.3h.1M211.7 105.6h.1M211.7 109.5h.1M211.7 109.5l1.3 .5"/>
<path d="M212.1 103h.1M212.3 113.7h.1M212.6 101.2l-2.5 .3M213 115.4h.2M213.4 105.6h.1M213.6 107.1h.1M213.8 110.8l.5 1.3M214.1 111.5h.1M214.1 108.9h.1M214.1 107.1l-2.2 .5M214.3 103.9l-1.5 .6M214.7 110h.1"/>
<path d="M215.2 101.2h.1M215.6 105.6v1.7M216.3 102.3l-.9 .9M216.5 112.1h.1M216.5 101.2h2.2M216.5 113.9l-1.8 .4M216.5 113.4v.1M216.5 108.2h1.7M216.7 115.4l-2 .7M216.7 109.8l-.4 2.1M216.7 107.5v.1M216.9 106.5h.1"/>
<path d="M216.9 108.2h.1M216.9 105.6l1.1 .2M217.1 103.2h.1M217.6 112.8l1.7 .4M218 104.1v1.7M218 105.8l.2 1.1M218 105.8h1.7M218.2 108.2h.1M218.5 102.7l.8 .9M218.9 111.5h.1M219.3 107.5v.1M219.5 113h.1"/>
<path d="M220 109.5l-.7 1.5M220.2 106.2h.1M220.2 104.5l.9 .9M220.6 104.5h.1M220.6 104.9v.1M220.6 107.1h.1M221.1 111h.1M221.3 103h.1M221.5 107.6l-.9 .8M222.4 100.6h.1M222.4 100.6l1.5-.7-.6 1.6M222.6 103h.1"/>
<path d="M222.6 111.3l-.1 .8M222.6 105.2v2.1M223.5 108.2h.1M224.1 103.2l-2.1 .4M224.1 105.4l.3 1.5M224.1 110.2l-1.3 .4M224.8 110.4h.1M225.4 104.5h.1M225.4 102.3l1.1 1.1M225.7 105.2l1.9 .6M225.7 108.7l-2.2 .4M227.6 101.9l.5 1.7"/>
<path d="M228.1 104.9v.1M228.7 106.9l-1.5 1.5M229.8 103.2h.1M43.8 120.5l.4 1.8M45.1 122.7h.1M46 120.5l-.2 2M46.7 123.4l1.6 .4M47.5 121.2h.1M49 123.2h.1M49.7 121.2l-2.4 .2M49.9 120.5h.1M49.9 123.2l1.1 .6"/>
<path d="M51.2 121.4l2.2 .5M52.8 121.7h.1M53.2 123h.1M53.4 120.5h.1M53.9 123.6l-.1 .2M55.4 122.1l-.4 1.7M56.5 121.4h.1M57.1 123.4l1.6 .2M58.2 120.1l.7 2M60.4 120.1h.1M60.6 121.2l1.1 1.1M60.8 123.6v.2"/>
<path d="M61.9 121.2h.1M63.7 122.5h.1M65.3 121.7v.1M65.7 121l-.7 1.5M65.7 123.6h.1M67 122.3l-1.6 .7M68.5 122.1l1.5 .2M69.4 120.3h.1M70.7 123l-.7 .8M70.9 123.6h.1M72 121.2h.1M73.1 121l-.7 2.4"/>
<path d="M73.5 122.7h.1M74.4 123.6h.1M75.1 121.6l.6 1.1M75.9 121.2h.1M76.2 122.3h.1M76.2 120.1l-1.6 .2M76.6 122.7h.1M78.1 121.2v2.2M79.7 123.6h-.1M80.7 120.3h.1M81 120.5h.1M81.2 122.1h2.2"/>
<path d="M81.4 123.6l-.7 .2M83.8 121.6h.1M85.1 121.2h.1M86 122.5l-1.8 .5M87.5 120.5l.5 1.8M88.8 122.7h.1M89.7 120.5l-.2 2M90.4 123.4l1.6 .4M91.2 121.2h.1M92.8 123.2h.1M93.4 121.2l-2.4 .2M93.6 120.5h.1"/>
<path d="M93.6 123.2l1.1 .6M95 121.4l2.1 .5M96.5 121.7h.1M96.9 123h.1M97.1 120.5h.1M97.6 123.6l-.1 .2M99.1 122.1l-.4 1.7M100.2 121.4h.1M100.9 123.4l1.5 .2M102 120.1l.6 2M104.1 120.1h.1M104.3 121.2l1.1 1.1"/>
<path d="M104.6 123.6l-.1 .2M105.7 121.2h.1M107.4 122.5h.1M109 121.7v.1M109.4 121l-.7 1.5M109.4 123.6h.1M110.7 122.3l-1.5 .7M112.2 122.1l1.6 .2M113.1 120.3h.1M114.4 123l-.7 .8M114.6 123.6h.1M115.7 121.2h.1"/>
<path d="M116.8 121l-.7 2.4M117.2 122.7h.1"/>
</g>
<path d="M9.4 18.6h261v178.6h-261zM137.2 13.9h5.4l-2.7 4.7zM139.9 9.2v9.4M0 107.9h9.4M4.7 105.2l4.7 2.7-4.7 2.7zM270.4 107.9h9M270.4 107.9l4.7-2.7v5.4zM139.9 197.2v9.4M139.9 197.2l2.7 4.7h-5.4z" fill="none" stroke="#000" stroke-width=".66"/>
<g fill="#c0c0c0" stroke="#c0c0c0" stroke-width=".48">
<path d="M134.8 184h8.4v5z"/>
<path d="M134.8 184l8.4 5h-8.4z"/>
<path d="M134.8 177.1h4.5v4.8z"/>
<path d="M134.8 177.1l4.5 4.8h-4.5z"/>
</g>
<g fill="none" stroke="#000" stroke-width=".23">
<path d="M42.9 38.9h32.1M42.9 38.9l2.3-.5v1zM42.9 35.9v10.9M85.2 38.9h32.1M115 38.4l2.3 .5-2.3 .5zM117.3 35.9v10.9M30.4 48.3h11M33.4 48.3v8.4M33.4 48.3l.5 2.4h-.9zM171.9 52h.9l-.3 2.3zM184.4 59l.9 .2-1.1 2.2zM190.2 40.8l-6 20.6"/>
<path d="M190.2 40.8l6.8 22M190.2 40.8l-18.1 2.3 .4 11.2M190.2 40.8h2.3M30.4 69.5h11M33 67.2h.9l-.5 2.3zM33.4 61.2v8.3M195.8 60.7l.9-.3 .3 2.4zM236.7 78v11.2M236.7 78l.3 1.7-.7 .4zM238.8 76.8l-7.7 4.4M30.4 92h11M33.4 92v13.7"/>
<path d="M33.4 92l.5 2.3h-.9zM162.3 91.7l22.8 13.1M162.3 91.7l1.7 .6v.8zM162.3 87.4v6.8M176.7 97l2-1.4-1.3 2zM178.7 95.6l-8.2 8.5h-2.4M236.7 92.8v11.2M33.4 110.1v13.7M192.2 109l22.8 13.1M207.2 103.5l-3.3 23.8M207.2 103.5l.1 2.4-.9-.1zM215 117.7v6.8"/>
<path d="M219.2 106.4l1.8-1.6-1 2.2zM219.6 119.1l-4.6 2.7M221 104.8l-17.1 22.5M228.3 113.7l1.7-.5-1.7 1.3zM230 113.2l-4.7 2.7M230 109.1v6.5M236.3 102.3l.7-.4-.3 2.1zM238.8 102.8l-7.7 4.4M30.4 123.8h11M33 121.5h.9l-.5 2.3zM201.5 127.3h2.4M213.3 120.7l1.7 1.4-1.7-.6z"/>
<path d="M215 121.8l1.6-1.3v.8z"/>
</g>
<g fill="#000" stroke="#000" stroke-width=".23">
<path d="M42.9 38.9l2.3-.5v1zM115 38.4l2.3 .5-2.3 .5zM33.4 48.3l.5 2.4h-.9zM171.9 52h.9l-.3 2.3zM184.4 59l.9 .2-1.1 2.2zM33 67.2h.9l-.5 2.3zM195.8 60.7l.9-.3 .3 2.4zM236.7 78l.3 1.7-.7 .4zM33.4 92l.5 2.3h-.9zM162.3 91.7l1.7 .6v.8zM176.7 97l2-1.4-1.3 2zM207.2 103.5l.1 2.4-.9-.1z"/>
<path d="M219.2 106.4l1.8-1.6-1 2.2zM228.3 113.7l1.7-.5-1.7 1.3zM236.3 102.3l.7-.4-.3 2.1zM33 121.5h.9l-.5 2.3zM213.3 120.7l1.7 1.4-1.7-.6zM215 121.8l1.6-1.3v.8z"/>
</g>
<g fill="#fff" stroke="#fff" stroke-width=".23">
<path d="M69.2 107.1h18.8v2.2z"/>
<path d="M69.2 107.1l18.8 2.2h-18.8z"/>
</g>
<g font-size="6.6">
<text x="134.8" y="181.8">A</text>
<text x="134.8" y="188.9">16</text>
</g>
<text font-size="4.1" x="134.8" y="152.7">1.556 ft^3</text>
<g font-size="3.9">
<text x="75.8" y="40.4">28 in</text>
<text x="193.3" y="42.3">Sawn</text>
<text x="30.2" y="60.4">8 in</text>
<text x="75.6" y="82.2">Top</text>
<text x="157.9" y="105.6">Sawn</text>
<text x="29.1" y="109.3">12 in</text>
<text x="175.7" y="126.4">Iso</text>
<text x="193.3" y="128.4">Split</text>
<text x="74" y="136.7">Front</text>
<text x="134.8" y="159.1">Sawn &amp; Split</text>
<text x="21.9" y="166.8">X 100</text>
<text x="57.9" y="167.1">X 10</text>
<text x="94.5" y="167.2">X 1</text>
<text x="134.8" y="165.9">Fleuri Top</text>
<text x="134.8" y="172.8">Kasota Grey</text>
<text x="177.5" y="179.2">The Rock Place II 2396</text>
<text x="173.4" y="188.3">A4</text>
<text x="205.1" y="188.8">Quote 2396</text>
<text x="264.6" y="188.3">1</text>
<text x="134.8" y="194.8">±1/16&quot;</text>
<text x="183.9" y="196.1">1 / 9</text>
<text x="238.7" y="196.7">1</text>
<text x="248.2" y="196.7">1</text>
</g>
<g font-size="3.3">
<text x="205.9" y="143.6">APPROVAL</text>
<text x="115.3" y="145.6">awelt</text>
<text x="134.8" y="144.5">10/11/2022</text>
<text x="205.8" y="147.9">NAME:</text>
<text x="205.7" y="155.1">DATE:</text>
<text x="205.9" y="162.1">PACKAGING NOTES:</text>
</g>
<text font-size="2.9" x="74.8" y="109.3">VEIN</text>
<g font-size="2.6">
<text x="115.8" y="142.4">DRAWN</text>
<text x="116.5" y="151.6">CUBES</text>
<text x="116.6" y="158.8">FINISH</text>
<text x="116.6" y="166.1">CUT</text>
<text x="116.5" y="173">STONE</text>
<text x="172.8" y="174.7">JOB NAME</text>
<text x="116" y="180.7">KEY</text>
<text x="172.9" y="183.6">SIZE</text>
<text x="205.1" y="183.6">DWG NO</text>
<text x="263.5" y="183.6">REV</text>
<text x="116.2" y="188.8">QTY</text>
<text x="116.5" y="194.7">TOLERANCE</text>
<text x="171.5" y="192.5">SCALE</text>
<text x="229" y="196.7">SHEET</text>
<text x="243.5" y="196.7">OF</text>
</g>
<g font-size="2.3">
<text x="69.2" y="109.3">#</text>
<text x="82.3" y="109.3">#</text>
<text x="176.6" y="160.3">820 WILLOW STREET</text>
<text x="176.6" y="163">MANKATO, MN 56001</text>
<text x="180.5" y="165.8">507-508-0684</text>
</g>
</svg>
